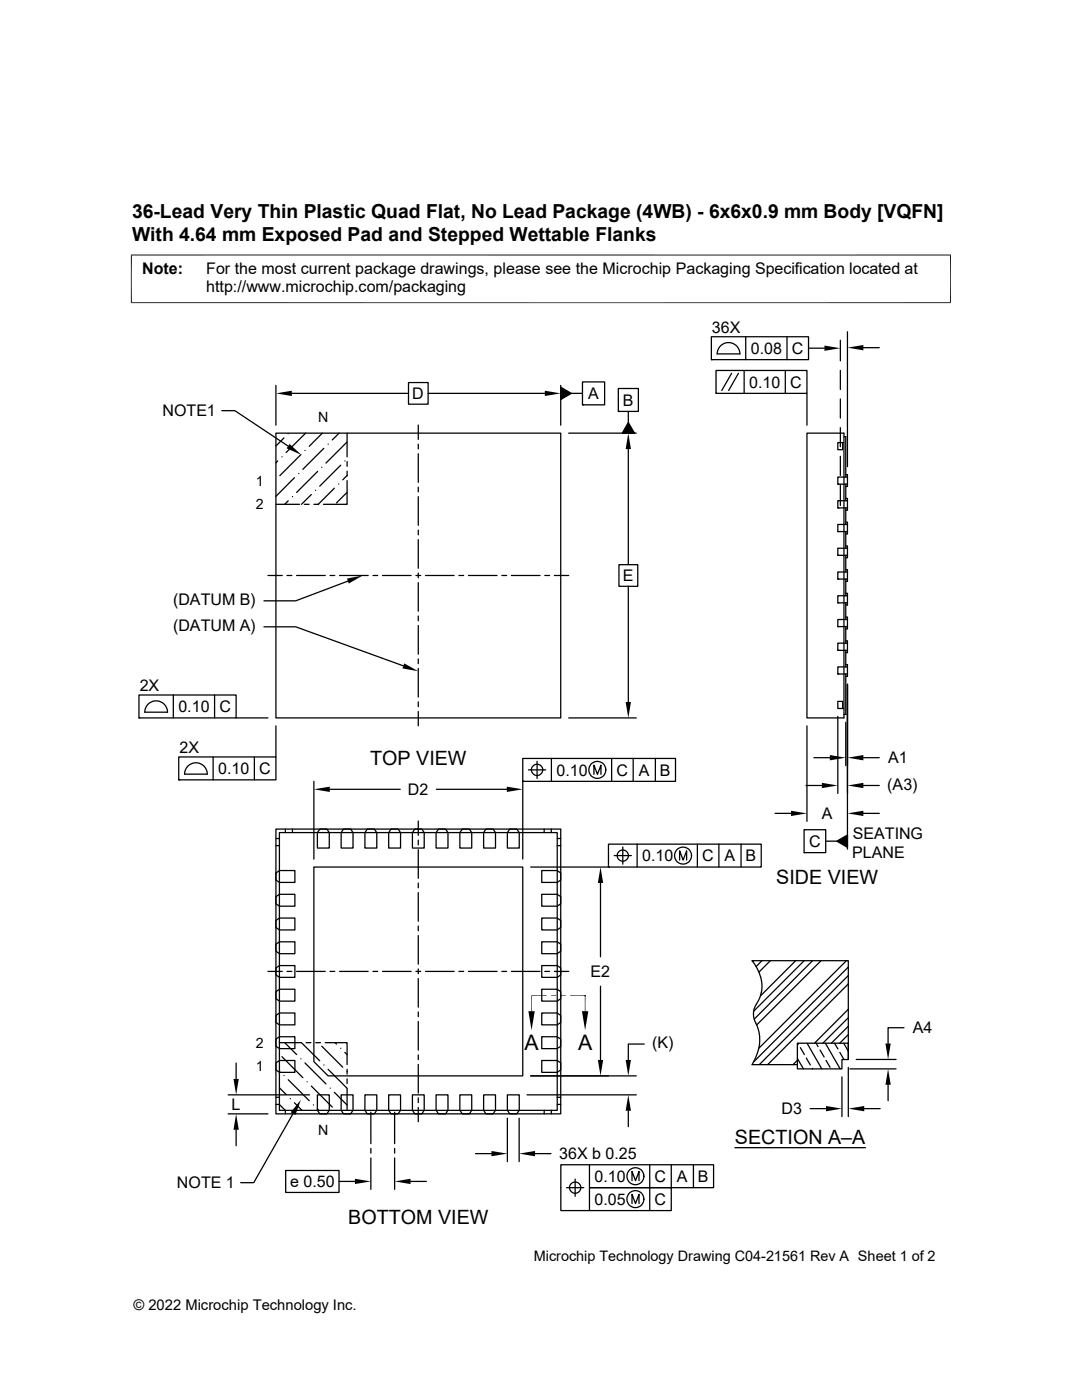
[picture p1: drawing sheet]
<svg xmlns="http://www.w3.org/2000/svg" width="216mm" height="279mm" viewBox="0 0 216 279" stroke-linecap="round" stroke-linejoin="round" font-family="sans-serif">
<g fill="none" stroke="#000" stroke-width=".25">
<path d="M55.1 76.9v8M58.2 78.5h23.3M81.5 76.3h3.9v4.4h-3.9zM85.4 78.5h23.3M111.9 77.3l2.1 1.2-2.1 1.2zM111.9 76.9v8M114 78.5h2.2M116.2 76.2h4.4v4.6h-4.4zM123.4 77.5h4v4.6h-4zM141.9 67.2h19.4v4.6h-19.4zM141.9 71.8h.1M142.9 73.9h18.1v4.6h-18.1z"/>
<path d="M142.9 78.5h.1M143.1 70.6h4.5a2.26 2.26 0 0 0-2.2-2.2 2.26 2.26 0 0 0-2.3 2.2M146 74.5l-2 3.4M147.3 74.5l-1.9 3.4M148.5 73.9v4.6M148.8 67.2v4.6M156.7 73.9v4.6M157 67.2v4.6M161 78.5v6.4M161.3 69.5h3.2M167.7 67.9v4.1M167.7 73.9v3.8"/>
<path d="M167.7 79.6v3.8M169.1 66.2v26.9M172.3 69.4h3.2M44.3 82h2.6l10.6 7M55.1 86.4h56.8v56.9h-56.8zM55.4 92l-.3 .4M56.3 91.2h.1M56.7 87.4l-1.6 1.6M57.5 99.9l-.7 .7M57.5 86.6h.1M58.4 99.1h.1M58.8 95.3l-3.7 3.8"/>
<path d="M59.6 94.5h.1M60 90.7l-4.2 4.2M60.9 89.9h.1M61 86.4l-3.9 3.9M62.1 98.7l-1.9 1.9M62.9 97.9h.1M63.4 94.1l-4.2 4.2M64.2 93.3h.1M64.3 86.4l-2.6 2.7M64.6 89.5l-4.2 4.2M65.5 88.6h.1M66.7 97.4l-3.2 3.2"/>
<path d="M67.6 96.6h.1M67.7 86.4l-1.4 1.4M68 92.8l-4.2 4.2M68.8 92h.1M69.2 88.2l-4.2 4.2M69.3 94.9l-.9 .9M69.3 95.9v4.7h-4.8M69.3 98.3l-2.2 2.1M69.3 86.4v4.8M69.3 92.1v1M69.3 94v1M83.5 84.8v2.9"/>
<path d="M83.5 88.6v1M83.5 90.6v5.7M83.5 97.2v1M83.5 99.1v5.7M113.5 86.4h13.5M116.2 80.8h.1M123.4 82.1h.1M125.4 84.3l1.2 2.1h-2.4zM125.4 82.1v2.2M125.4 89.6v23.1M161 86.4h7.4v56.9h-7.4zM167.2 95.2h1.9v1.4h-1.9z"/>
<path d="M167.2 96.6h.1M167.2 99.9h1.9v1.5h-1.9zM167.2 88.3h.9v1.4h-.9zM167.7 85.3v3.9M167.7 91.1v3.8M167.7 96.8v4.1M168.1 88.3h.1M168.4 87.1h.4v8.1M168.8 99.5h.3v.4M168.8 96.6v3.3M168.8 94.7h.3v.5M169.1 96.6v.5h-.3"/>
<path d="M53.5 114.9h2.8M55.1 100.6h4.7M57.3 114.9h.9M59.2 114.9h5.7M60.7 100.6h1M62.6 100.6h1M65.8 114.9h1M67.8 114.9h5.7M69.4 116l-10.4 3.9h-6.3M74.4 114.9h1M76.3 114.9h5.7M83 114.9h.9"/>
<path d="M83.5 105.8v.9M83.5 107.7v5.7M83.5 114.4v.9M83.5 116.3v5.7M84.9 114.9h5.7M91.6 114.9h.9M93.5 114.9h5.7M100.1 114.9h1M102 114.9h5.8M108.7 114.9h1M110.6 114.9h2.9M123.5 112.7h3.8v4.3h-3.8z"/>
<path d="M125.4 117v23.1M167.2 101.4h.1M167.2 104.7h1.9v1.4h-1.9zM167.2 106.1h.1M167.2 109.4h1.9v1.4h-1.9zM167.2 110.8h.1M167.2 114.2h1.9v1.4h-1.9zM167.2 115.6h.1M167.2 118.9h1.9v1.4h-1.9zM168.8 104.2h.3v.5M168.8 108.9h.3v.5M168.8 113.7h.3v.5"/>
<path d="M168.8 118.4h.3v.5M168.8 101.4v3.3M168.8 106.1v3.3M168.8 110.8v3.4M168.8 115.6v3.3M169.1 101.4v.4h-.3M169.1 106.1v.5h-.3M169.1 110.8v.5h-.3M169.1 115.6v.4h-.3M27.7 138.7h19.4v4.6h-19.4zM34.6 138.7v4.6M42.8 138.7v4.6"/>
<path d="M52.7 125.1h6.3l21.5 7.8M83.5 122.9v1M83.5 124.8v5.8M83.5 131.5v1M83.5 133.4v5.7M167.2 120.3h.1M167.2 123.6h1.9v1.5h-1.9zM167.2 125.1h.1M167.2 128.4h1.9v1.4h-1.9zM167.2 129.8h.1M167.2 133.1h1.9v1.4h-1.9zM167.2 134.5h.1"/>
<path d="M167.2 140h.9v1.4h-.9zM168.8 123.1h.3v.5M168.8 127.9h.3v.5M168.8 132.6h.3v.5M168.8 120.3v3.3M168.8 125.1v3.3M168.8 129.8v3.3M168.8 134.5v8.1h-.4M169.1 120.3v.5h-.3M169.1 125.1v.4h-.3M169.1 129.8v.5h-.3M169.1 134.5v.5h-.3"/>
<path d="M169.1 136.6v32.9M27.7 143.3h.1M29.7 140.4a2.27 2.27 0 0 1 2.4-.3 2.27 2.27 0 0 1 1.3 2h-4.5l.2-.9zM35.7 151.1h19.4v4.5h-19.4zM35.7 155.6h.1M41.4 154.5a2.26 2.26 0 0 0-2.3-2.3 2.26 2.26 0 0 0-2.3 2.3h4.6M42.5 151.1v4.5M47.1 143.3h6.4M50.8 151.1v4.5M55.1 144.9v6.2M62.6 155.9v15.5M65.8 157.5h14.1"/>
<path d="M83.5 140.1v.9M83.5 142v2.8M87.1 157.5h14M104.3 151.4h30.5v4.5h-30.5zM104.3 155.9h.1M104.3 155.9v15.5M105.5 153.6h3.4M106 153.6a1.14 1.14 0 0 1 1.5-1.1 1.14 1.14 0 0 1 .5 1.9 1.14 1.14 0 0 1-1.9-.3l-.1-.5M107.2 151.9v3.5M110 151.4v4.5M113.5 143.3h13.5M118.5 154.5v-1.8l.7 1.8 .7-1.8v1.8"/>
<path d="M122 151.4v4.5M126.3 151.4v4.5M130.8 151.4v4.5M160.8 156.8h3.2M161 144.9v19M162.4 151.2h3.2M167.2 143v15.3M168.1 141.4h.1M168.8 144.1v8.7M172.3 151.2h3.2M172.3 156.8h3.2M55.1 165.5h56.8v56.8h-56.8z"/>
<path d="M55.1 167.3h.7M55.1 174.2l.7-.5h3v2.4h-3l-.7-.5zM55.1 178.9l.7-.4h3v2.3h-3l-.7-.4zM55.1 168.8h.7M55.8 166.2h55.4v55.4h-55.4zM56.9 165.5v.7M58.4 165.5v.7M62.6 173h41.7v41.7h-38.8l-2.9-2.8zM63.8 165.5h1.4l.5 .7v3h-2.4v-3zM68.5 165.5h1.5l.4 .7v3h-2.3v-3zM73.3 165.5h1.4l.5 .7v3h-2.4v-3zM78 165.5h1.4l.5 .7v3h-2.3v-3z"/>
<path d="M82.8 165.5h1.4l.4 .7v3h-2.3v-3zM83.5 163.9v2.8M83.5 167.7v.9M83.5 169.6v5.7M83.5 176.2v1M83.5 178.1v5.8M87.5 165.5h1.4l.5 .7v3h-2.4v-3zM92.2 165.5h1.5l.4 .7v3h-2.3v-3zM97 165.5h1.4l.5 .7v3h-2.4v-3zM101.7 165.5h1.4l.5 .7v3h-2.4v-3zM105.9 173h15.5M108.1 178.5h3.1l.7 .4v1.5l-.7 .4h-3.1z"/>
<path d="M108.1 173.7h3.1l.7 .5v1.4l-.7 .5h-3.1zM108.6 165.5v.7M110 165.5v.7M111.2 167.3h.7M111.2 168.8h.7M119.8 176.2v14.7M121.4 168.5h30.5v4.5h-30.5zM121.4 173h.1M122.6 170.8h3.4M124.3 169v3.5M127.1 168.5v4.5M135.6 171.6v-1.8l.7 1.8 .7-1.8v1.8"/>
<path d="M139.1 168.5v4.5M143.4 168.5v4.5M147.9 168.5v4.5M154.7 162.3h3.1M160.4 165.6h4.4v4.6h-4.4zM160.4 170.2h.1M164.8 167.9h2.2M167 167.9l2.1-1.3v2.5zM172.3 162.3h3.2M53.5 193.9h2.8M55.1 183.7l.7-.5h3v2.4h-3l-.7-.5zM55.1 188.4l.7-.4h3v2.3h-3l-.7-.5z"/>
<path d="M55.1 193.2l.7-.5h3v2.4h-3l-.7-.5zM55.1 197.9l.7-.5h3v2.4h-3l-.7-.5zM57.3 193.9h.9M59.2 193.9h5.7M65.8 193.9h1M67.8 193.9h5.7M74.4 193.9h1M76.3 193.9h5.7M83 193.9h.9M83.5 184.8v1M83.5 186.7v5.7M83.5 193.4v.9"/>
<path d="M83.5 195.3v5.7M84.9 193.9h5.7M91.6 193.9h.9M93.5 193.9h5.7M100.1 193.9h1M102 193.9h5.8M108.1 197.4h3.1l.7 .5v1.4l-.7 .5h-3.1zM108.1 192.7h3.1l.7 .5v1.4l-.7 .5h-3.1zM108.1 188h3.1l.7 .4v1.4l-.7 .5h-3.1zM108.1 183.2h3.1l.7 .5v1.4l-.7 .5h-3.1zM108.7 193.9h1M110.6 193.9h2.9"/>
<path d="M116.8 198.7h.1M119.8 196.8v14.7M150.3 191.7l-.1 .2M151.9 198.2l-.4 1.1-.6 1.1M151.9 198.2a7.6 7.6 0 0 0-1.8-6.5h19.2v19.8M152 191.7l-1.1 1.2M153.7 191.7l-2.3 2.3M158.8 191.7l-7.1 7.1M160.5 191.7l-10.1 10.1M162.1 191.7l-11.6 11.7M163.8 191.7l-12.8 12.9M168.9 191.7l-17.5 17.5"/>
<path d="M169.3 196.4l-16.1 16.1M169.3 193l-18.9 18.9M169.3 194.7l-17.8 17.8M45.5 218.5h16.3M47.1 212.2v3.1M55.1 202.6l.7-.4h3v2.3h-3l-.7-.4zM55.1 207.4l.7-.5h3v2.4h-3l-.7-.5zM55.1 212.1l.7-.5h3v2.4h-3l-.7-.5zM55.1 219h.7M55.8 217.1l1.3 1.3M55.8 213.7v.1M55.8 208.1h4.3"/>
<path d="M56.3 210.9l4.1 4.2M56.7 214.7h.1M56.8 208.1l2.4 2.4M57.5 215.5l4.2 4.2M57.9 219.3h.1M60 211.3h.1M60.2 208.1l3.6 3.6M60.9 212.1l4.1 4.2M61.1 208.1h.9M61.3 215.9h.1M62.1 216.7l4.2 4.2M63 208.1h.9"/>
<path d="M63.3 218.5h2.4v3.1l-.5 .7h-1.4l-.5-.7zM64.2 208.8l4.2 4.2M64.6 212.6h.1M64.9 208.1h4.4v4.3M65.5 213.4l3.8 3.8v4.4M65.9 217.2h.1M66.7 218l2.6 2.5M66.9 208.1l.2 .3M68 209.2h.1M68.1 218.5h2.3v3.1l-.4 .7h-1.5l-.4-.7zM68.8 210l.5 .5M69.2 213.8h.1"/>
<path d="M69.3 213.4v1M69.3 215.3v1M72.8 218.5h2.4v3.1l-.5 .7h-1.4l-.5-.7zM77.6 218.5h2.3v3.1l-.5 .7h-1.4l-.4-.7zM82.3 218.5h2.3v3.1l-.4 .7h-1.4l-.5-.7zM83.5 202v.9M83.5 203.9v5.7M83.5 210.5v1M83.5 212.4v5.7M83.5 219.1v.9M87 218.5h2.4v3.1l-.5 .7h-1.4l-.5-.7zM91.8 218.5h2.3v3.1l-.4 .7h-1.5l-.4-.7z"/>
<path d="M96.5 218.5h2.4v3.1l-.5 .7h-1.4l-.5-.7zM101.2 218.5h2.4v3.1l-.5 .7h-1.4l-.5-.7zM105.2 218.5h21.8M105.9 214.7h21.1M108.1 211.6h3.1l.7 .5v1.4l-.7 .5h-3.1zM108.1 206.9h3.1l.7 .5v1.4l-.7 .5h-3.1zM108.1 202.2h3.1l.7 .4v1.5l-.7 .4h-3.1zM111.2 219h.7M128.5 208.4h-3.1v3.1M150.9 200.4a3.9 3.9 0 0 0 .2 4.4 8.4 8.4 0 0 1-1 7.7h9M159.1 208.2h10.2v3.3h-1.3v1.8h-8.9zM159.1 211.2l1.2 2.1"/>
<path d="M159.1 211.6l-.9 .9M159.2 208.2l.1 .2M159.7 209.1l.8 1.4M160.9 211.2l.8 1.3M161 208.2l3 5.1M162.1 213.2l.1 .1M162.9 208.2l.3 .7M163.6 209.6l.8 1.3M164.7 208.2l2.9 5.1M164.8 211.6l.8 1.4M166.5 208.2l.7 1.1M167.6 210l.8 1.4"/>
<path d="M168 214.9v7.9M168.4 208.2l.9 1.6M169.3 206.5l-1.7 1.7M169.3 213v9.8M169.3 203.1l-5.1 5.1M169.3 201.4l-6.8 6.8M169.3 204.8l-3.4 3.4M169.6 213.3h9.2M170.9 211.4h7.9M177.2 216.5v3.2M180.4 205.1h-3.2v3.2M45.5 222.3h8"/>
<path d="M47.1 225.5v3.1M55.1 220.4h.7M55.8 220.4l1.1 1.2v.7M57 233.6h10.6v4.4h-10.6zM58.4 221.6v.7M58.5 222.2l-7.9 13.8h-2.6M58.8 220.1l1.5 1.5M62.5 220.5h.1M63.4 221.3l.2 .3M67.6 235.8h3.2M74 222v6.2M74 229.2v.9"/>
<path d="M74 231.1v6.3M78.7 222v6.2M78.7 229.2v.9M78.7 231.1v6.3M81.9 235.8h3.2M83.5 221v2.9M94.9 230.2h3.2M101.2 223.2v8.6M103.6 223.2v8.6M106.8 230.2h3.1M108.6 221.6v.7M110 221.6v.7"/>
<path d="M111.2 220.4h.7M113.1 237h3.4M114.8 235.3v3.4M115.9 237a1.13 1.13 0 0 1-1.6 1 1.13 1.13 0 0 1-.3-1.9 1.13 1.13 0 0 1 1.8 .5l.1 .4M117.6 232.5v4.5h16.3v4.6h-22v-9.1h30.5v4.5h-24.8v4.6M125.4 221.7v3.2M126.1 235.6v-1.8l.7 1.8 .7-1.8v1.8M129.6 232.5v9.1M133.9 232.5v4.5M138.4 232.5v4.5M146.6 229h26.1M161.6 221.3h3.2"/>
<path d="M172.4 221.3h3.2M126.1 240.2v-1.8l.7 1.8 .7-1.8v1.8"/>
<circle cx="119.2" cy="153.7" r="1.69"/>
<circle cx="124.3" cy="170.7" r="1.12"/>
<circle cx="136.3" cy="170.8" r="1.69"/>
<circle cx="126.8" cy="234.7" r="1.69"/>
<circle cx="126.8" cy="239.3" r="1.69"/>
</g>
<g fill="#000">
<path d="M55.1 78.5l3.1-.5v1zM108.7 78l3.2 .5-3.2 .5zM111.9 77.3l2.1 1.2-2.1 1.2zM164.5 69l3.2 .5-3.2 .5zM169.1 69.4l3.2-.5v1zM57.8 88.6l2.3 2.2-2.9-1.3zM125.4 86.4l.5 3.2h-1.1zM125.4 84.3l1.2 2.1h-2.4zM69.2 115.5l3.2-.6-2.8 1.6zM80.7 132.4l2.8 1.6-3.2-.6zM62.6 157.5l3.2-.5v1.1zM101.1 157l3.2 .5-3.2 .6z"/>
<path d="M124.8 140.1h1.1l-.5 3.2zM164 156.2l3.2 .6-3.2 .5zM165.6 150.7l3.2 .5-3.2 .5zM169.1 151.2l3.2-.5v1zM169.1 156.8l3.2-.6v1.1zM119.8 173l.6 3.2h-1.1zM157.8 161.8l3.2 .5-3.2 .6zM167 167.9l2.1-1.3v2.5zM169.1 162.3l3.2-.5v1.1zM110 198.6h.9l-.9 .2zM110 198.8l.9-.2v.2zM111.9 198.6h.9l-.9 .2z"/>
<path d="M111.9 198.8l.9-.2v.2zM46.6 215.3h1l-.5 3.2zM105.4 201.8h1.3l-.6 3.8zM116.1 201.8h1.3l-.6 3.8zM119.3 211.5h1.1l-.6 3.2zM124.8 211.5h1.1l-.5 3.2zM177.2 213.3l.5 3.2h-1zM176.7 208.3h1l-.5 3.1zM47.1 222.3l.5 3.2h-1zM60 219.5l-1.1 3-.9-.5zM70.8 235.2l3.2 .6-3.2 .5zM78.7 235.8l3.2-.6v1.1z"/>
<path d="M98.1 229.7l3.1 .5-3.1 .6zM103.6 230.2l3.2-.5v1.1zM125.4 218.5l.5 3.2h-1.1zM164.8 220.7l3.2 .6-3.2 .5zM169.3 221.3l3.1-.6v1.1z"/>
</g>
<path d="M26.1 50.9h163.7M26.2 50.8v9.7M189.7 50.8v9.7M26.1 60.4h163.7M109 198.7h-2.9v3.1M113.8 198.7h3M116.8 198.6v3.2" fill="none" stroke="#000" stroke-width=".2"/>
<g font-size="4.3">
<text x="104.6" y="209.5">A</text>
<text x="115.3" y="209.5">A</text>
</g>
<g font-size="3.9">
<text x="26.4" y="43.5">36-Lead Very Thin Plastic Quad Flat, No Lead Package (4WB) - 6x6x0.9 mm Body [VQFN]</text>
<text x="26.4" y="48.1">With 4.64 mm Exposed Pad and Stepped Wettable Flanks</text>
<text x="73.9" y="152.6">TOP VIEW</text>
<text x="154.9" y="176.4">SIDE VIEW</text>
<text x="146.6" y="228.2">SECTION A–A</text>
<text x="69.5" y="244.3">BOTTOM VIEW</text>
</g>
<g font-size="3.2">
<text x="28.4" y="54.7">Note:</text>
<text x="41.1" y="58.3">http://www.microchip.com/packaging</text>
<text x="41.1" y="54.7">For the most current package drawings, please see the Microchip Packaging Specification located at</text>
<text x="142.1" y="66.4">36X</text>
<text x="149.8" y="70.6">0.08</text>
<text x="158" y="70.6">C</text>
<text x="149.5" y="77.3">0.10</text>
<text x="157.7" y="77.4">C</text>
<text x="32.4" y="83.1">NOTE1</text>
<text x="82.3" y="79.7">D</text>
<text x="117.4" y="79.7">A</text>
<text x="124.3" y="81">B</text>
<text x="124.3" y="116">E</text>
<text x="34.5" y="120.7">(DATUM B)</text>
<text x="34.5" y="125.9">(DATUM A)</text>
<text x="27.9" y="137.9">2X</text>
<text x="35.6" y="142.1">0.10</text>
<text x="43.8" y="142.1">C</text>
<text x="35.8" y="150.3">2X</text>
<text x="43.5" y="154.5">0.10</text>
<text x="51.7" y="154.5">C</text>
<text x="111" y="154.8">0.10</text>
<text x="123" y="154.8">C</text>
<text x="127.5" y="154.8">A</text>
<text x="131.7" y="154.8">B</text>
<text x="177.2" y="152.4">A1</text>
<text x="81.4" y="158.7">D2</text>
<text x="177" y="157.6">(A3)</text>
<text x="164" y="163.5">A</text>
<text x="170.2" y="167.3">SEATING</text>
<text x="128.1" y="171.9">0.10</text>
<text x="140.1" y="171.9">C</text>
<text x="144.6" y="171.9">A</text>
<text x="148.8" y="171.9">B</text>
<text x="161.4" y="169">C</text>
<text x="170.1" y="171.2">PLANE</text>
<text x="117.8" y="195">E2</text>
<text x="130.1" y="209.2">(K)</text>
<text x="182.2" y="206.2">A4</text>
<text x="46.2" y="221.5">L</text>
<text x="155.9" y="222.4">D3</text>
<text x="111.6" y="231.4">36X b 0.25</text>
<text x="35.3" y="237.2">NOTE 1</text>
<text x="57.9" y="236.9">e 0.50</text>
<text x="118.6" y="235.9">0.10</text>
<text x="130.6" y="235.9">C</text>
<text x="135.1" y="235.9">A</text>
<text x="139.3" y="235.9">B</text>
<text x="118.6" y="240.5">0.05</text>
<text x="130.6" y="240.5">C</text>
</g>
<g font-size="2.9">
<text x="106.5" y="251.7">Microchip Technology Drawing C04-21561 Rev A Sheet 1 of 2</text>
<text x="26.6" y="261.3">© 2022 Microchip Technology Inc.</text>
</g>
<g font-size="2.8">
<text x="63.5" y="84.2">N</text>
<text x="51.1" y="96.9">1</text>
<text x="51.1" y="101.7">2</text>
<text x="51.1" y="209.1">2</text>
<text x="51.1" y="213.8">1</text>
<text x="63.5" y="226.6">N</text>
</g>
</svg>
